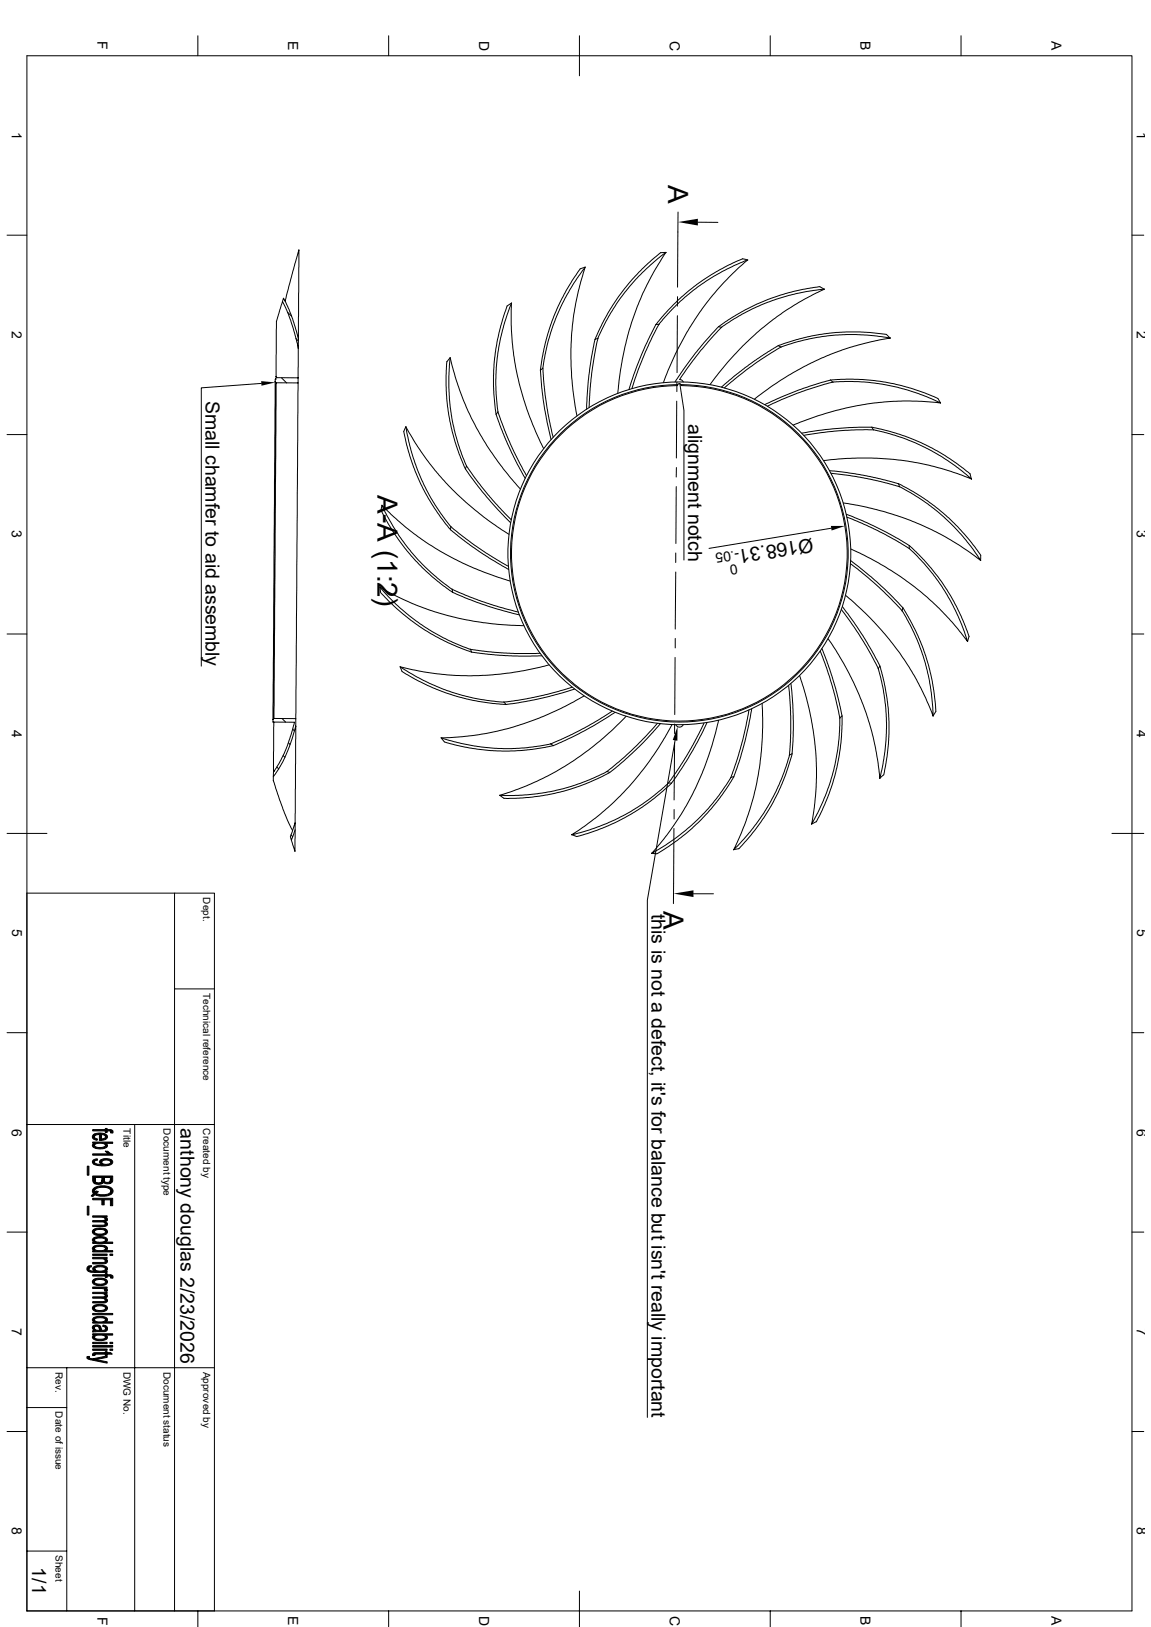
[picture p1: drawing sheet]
<svg xmlns="http://www.w3.org/2000/svg" width="297mm" height="420mm" viewBox="0 0 297 420" stroke-linecap="round" stroke-linejoin="round" font-family="sans-serif">
<g fill="none" stroke="#000" stroke-width=".26">
<path d="M6.9 14.4h285.2v401.4h-285.2zM51.1 9.2v5.2M100.3 9.2v5.2M149.5 9.2v10.4M198.8 9.2v5.2M248 9.2v5.2M175 54.7l-.2 19.4M180.1 57.4h5.2M1.8 60.7h5.1M72.9 77.8l2.1 4.9 2 7.2M72.9 77.8l-.5 1.5a14.8 14.8 0 0 0-1.1 7.6l-.1 10.3M72.9 77.8l.3-.8 2 4.4 1.8 6.1"/>
<path d="M73.6 77.7l3.5-13.2-.1 23M132 78.2l-2.4 7.2-1.3 6.9-.4 7.1 .6 6.9M132 78.2l-.6 .4a2.99 2.99 0 0 0-1.1 2l-1.9 6.9-.9 6.7-.2 5.5 .7 7.2M132 78.2l-.1 5.7 .2 2.9a76.1 76.1 0 0 0 8.2 29M151 69l-1.3 .4-.6 .9-3 4.6-2.1 4.2-2.2 5.6-1 3.5-.8 3.9a20.6 20.6 0 0 0-.1 8.5l.6 5.1 1.7 7.8M151 69l-4.1 6-1.9 3.5-1.7 3.8-1.9 5.8-1.3 6.9M151 69l-1.7 6-.8 3.6-.6 3.7-.5 4.8-.1 5.5 .2 4.3 .3 3.7 1.1 6.7M171.8 65.2h-.6a2.42 2.42 0 0 0-1.9 1l-4.4 4-2.7 3-2.6 3.4-2.8 4.3-3.3 6.7M171.9 65.2l-4.1 3.3-3.7 3.6-4.1 5-3.4 5.4a27.2 27.2 0 0 0-3.6 11.5l-.6 5.3-.4 5.9M171.9 65.2l-3.8 6.2a74.9 74.9 0 0 0-8.7 30.1M174.8 76.6v2.4M191.6 66.8l1.3 .3"/>
<path d="M191.6 66.8l-6.1 3-5.7 3.6-5 4.3-3.4 3.4-2.2 2.7M212.7 74.7l-.6-.4a2.55 2.55 0 0 0-2.1-.1l-6.5 1.4-5.3 1.7-5.9 2.7-3.3 1.9-3.6 2.4M292.1 60.7h3M67.4 99l-15.5 1.1v71.9M71 98.6l-.6 87.1M71 98.6l.3 .2M71.2 97.2l.3 .3h5.4M71.2 97.2l-.2 1.4M71.3 98.8l-.6 86.7M71.3 98.8h5.6M72.6 97.5l1.4 1.3M74.2 80.6l1.1 1.1"/>
<path d="M76.4 87.4l.6 .6M76.9 97.5l-.6 90M77 89.9l-.1 7.6M77 87.5v2.4M115.3 93.3l-.2 6.3 .7 7.4 1.6 7.1 1.1 3.1 1.6 3.8M116.2 92.3l-.4 4.8v3.1l.2 3 .6 4.7 1.7 7 2.1 5.4M116.2 92.3l-.9 1.1M116.2 92.3l2.3 8.2a75.9 75.9 0 0 0 15.8 25.7M140.1 95l-.7 .5M140.1 95l.3 4.4 .8 6.1 1.5 7.4M153.5 87.6l-.8 4.4-.8 5.1-.5 8.5M154.3 87.3l-.8 .3"/>
<path d="M169.2 83.8l-3.8 8.1-3.1 8.6M170.1 83.7l-.9 .1M171.2 98.8l3.1-7.5 4.3-7.6a68.9 68.9 0 0 1 14.4-16.6l-6.6 3-4.1 2.4-5.6 4.3-4.2 4.1a19.5 19.5 0 0 0-4.7 7.3l-3.1 7.3-1.6 4.8M174.7 98.6v2.5M174.8 81.5l-.1 14.7M175.3 99.1l-.4 .2M175.3 99h.1M175.3 99.1l.4 .2M175.3 98l.6 .1 .4 .5M175.4 98l3.5-5 2.8-3.5a25.2 25.2 0 0 1 9-7.9l3.7-2 5.8-2.3 5.2-1.5 7.3-1.2-3.4 1.8a73.5 73.5 0 0 0-26.1 22.9M175.4 99.1l1.1 6.9v38.6M185.4 84.3l.8 .2"/>
<path d="M185.4 84.3l-5.9 6.8-5.3 7.5M200.8 89.2l.7 .4M200.8 89.2l-7.6 5-7 5.7M201.5 89.6l3.6-1.2 3.6-.9 7-1h7.9l6.1 .7-4.7 1-7.7 2.1-5.2 2.1-6.5 3.3a84.5 84.5 0 0 0-10.9 7.3M201.5 89.6l-5.2 3.2-2.8 2-6.6 5.3M214.3 98.1l.6 .5M215 98.6l6.4-.1 7 .8 3.3 .7 4.3 1.3 3 1.1 3.7 1.6M215 98.6l-9.2 2.9-7.8 3.4M228.8 86.3l-6.8-.6-6.1 .1-3.1 .3-4.4 .9-7.6 2.2M228.8 86.4l.9 .9M1.8 112.2h5.1M104.7 110.2l1.3 6 1.1 3.4 1.8 4.4 3.3 6.3 4.1 5.6"/>
<path d="M104.7 110.2a3.3 3.3 0 0 0-.1 3.1l1.7 6.2 2.3 5.6 3.5 6 4.1 5.6M104.7 110.2l3 5 4.6 6.3 4.5 4.9 3.9 3.7a80.6 80.6 0 0 0 10.6 7.8M128 106.9l3 7.7 2.4 5.1 2.1 3.7M128.5 106.3l3.2 8.2 4.1 8.3M128.5 106.3l-.5 .6M144.7 111.9a43.4 43.4 0 0 1 30.2-12.6l-.1 .1a43.6 43.6 0 0 0-42.5 48.9 43.3 43.3 0 0 0 46.5 37.7 43.3 43.3 0 0 0 39.8-44.8 43.3 43.3 0 0 0-42.8-41.8l-.1-.1a43.6 43.6 0 0 1 41.6 55.1 43.6 43.6 0 0 1-64 26 43.6 43.6 0 0 1-8.6-68.5zM174.6 103.5l-.1 14.7M225 110.3l.4 .7M225 110.3l7.1 1.8 5.6 2.2 6.2 3.3 3 2.1 3.5 2.6M225 110.3l-5.7 .1-4.5 .3-7.9 1.1M225.4 111l3.3 .7 4 1.2 3.6 1.4 3.1 1.6 5.2 3.1 2.7 1.8 3.4 2.9-6.4-2.3a76.3 76.3 0 0 0-31.7-2.5M225.4 111h-4.5l-5.6 .3-7.9 1.1"/>
<path d="M242.7 104a3.3 3.3 0 0 0-2.5-1.9l-5.2-1.9-6.6-1.6-5.9-.6-4.7-.1a19.3 19.3 0 0 0-8.3 1.6l-7 2.6-5.1 2.3M242.7 104l-5-.4-4.7-.1-4.8 .3-4.4 .5-7.9 1.6-4.8 1.4-6.4 2.4M292.1 112.2h3M98.6 130.4l1.2 2.6 2.4 4 3.9 5.5 5 5.2 2.5 2.1 3.1 2.3M98.6 130.4a3.1 3.1 0 0 0 .6 3l3.6 5.8 4.5 5.6 4.4 4.2 5.1 3.9M98.6 130.4l5.4 5.1a75.7 75.7 0 0 0 27.6 14.5M116.2 136.7l7.3 5.5 7.7 4.8M116.3 135.9l-.1 .8M116.3 135.9l6.3 4.9 2.7 1.9 5.9 3.5M120.1 121l4.4 6 4.1 4.7 3.1 3.2M120.4 120.3l3 4.2 3 3.8 5.5 5.9M120.4 120.3l-.3 .7"/>
<path d="M174.5 125.6l-.1 14.7M174.5 120.7v2.4M214.1 121.5l7.8 1 8.1 1.8a24.8 24.8 0 0 1 6.7 3.3l4.4 3 3.7 3.1 3.9 4 3.7 4.7a2.37 2.37 0 0 1 .6 2.3M214.5 122.2l7.5 1 8 1.8a25.6 25.6 0 0 1 8.7 4.6l3.3 2.5 4.3 4 4.1 4.8 2.7 3.8-3.2-2.4-4.5-2.9-4.9-2.6-4.4-2-8.2-2.8-5.4-1.3-4.9-.9M214.5 136.4l-31.5 5.2M218.4 132.8l6.8 2.8 4.6 2.4 4.9 2.8M218.6 133.5l7.8 3.4 6.4 3.6a15.6 15.6 0 0 1 4.9 4.2l3.6 4.2 3.7 5.7 2.9 5.9 1.8 5.1M231.9 124.9l.2 .7M250.3 122.3l.4 1.4M98 151.6l5.1 5.2 5.4 4.3 6 3.6 6.8 2.9M98 151.6l.2 1.3M98 151.6l3.5 1.9 4.9 2.3 4.6 1.7 4.6 1.4 4.2 1 4.9 .8 3.7 .5 6.8 .3"/>
<path d="M98.2 153l4.1 4.1 5.8 4.5 5.8 3.5 5.8 2.5a24.6 24.6 0 0 0 7.4 1.4l6.8 .4 5.9-.1M116.7 152.1l.1 .8M116.7 152.1l7.5 3.1 4.4 1.4 5.1 1.4M116.8 152.9l4.1 1.8 4.9 1.7 8.2 2.3M174.4 142.7v2.5M174.4 147.7l-.2 14.7M217.1 157.4l4.6 6.4 3.2 5.4 1.8 3.4M217.4 156.6l3.7 5.1 3 4.8a26.9 26.9 0 0 1 4.5 12.4l.6 4.2 .2 6.4-.5 5.9-.9 4.6M219.5 145.5l4.4 3.6 3.4 3a50.3 50.3 0 0 1 6 6.5l3.3 6.4 2.2 6.3 1.4 6.7 .6 6.8-2.2-5.1a75.7 75.7 0 0 0-20.4-26M219.5 144.7l6.8 5.5 5.4 5.3a29.8 29.8 0 0 1 4.6 7.5l2 4.6 1.6 5.1 1.1 5.5 .5 5.5M219.6 141.7l7.1 3.6 4.8 3 2.5 1.7a67.4 67.4 0 0 1 15.7 15.6M233 156.9l-.3 .8"/>
<path d="M234.6 140.8l.1 .8M234.7 140.8l2.8 2.8 2.7 2.9 2.7 3.6 2.5 3.9 2.7 5.2 1.5 3.6 .5 1.5-.4 1.3M1.8 163.7h5.1M103.3 172.1l.5 1.3 1 .6 3.3 1.9 4.5 2 4.4 1.6 3.4 .9 6.3 1.1a21.1 21.1 0 0 0 9.4-.5l5.6-1.2 6.6-1.9M103.3 172.1l6 3.5 5.1 2.3 5 1.6 4.9 1.1a28.6 28.6 0 0 0 12.4-.4l4.7-1 6.2-1.8M121.3 167.6l8.7 1 9.4 .1M121.4 167.6l.3 .7M141.7 171.6l-6.6 1.5-3.7 .6-6.1 .6-5 .1a71.1 71.1 0 0 1-17-2.3M150.7 179.7l-6 3.2-7.3 3.1a68.4 68.4 0 0 1-23.6 4.5M174.2 169.7l-.1 14.7M174.2 164.8v2.5M203.5 177l.5 7.8-.1 7.7a15 15 0 0 1-1.4 6.2l-2.3 5.6-3.1 5.5-3.6 5-4.2 4.6 2.6-5.8a74.5 74.5 0 0 0 4.8-32"/>
<path d="M204.1 176.5l.5 5.6 .1 5.7a26.8 26.8 0 0 1-1 9.3l-2.3 6.1-2.9 5.6-3.7 5.5-4.2 4.8M206.3 174.4l1.5 4.8 1.2 4.8 .8 4.3 .7 5.5 .2 4.4-.1 4.9-.5 5.3-.7 4.3M211.7 168.1l1.6 4.2 1.5 4.9 1.9 8.2M212.1 167.5l2.6 7 1.2 4.2 1.4 6.1M213.7 164.9l2.1 3.1 3.4 5.9 2.6 5.7 1.8 4.6a72 72 0 0 1 3.4 16.7M226.7 172.6l1.5 7 .6 7-.5 7.4-1.3 6.9M227 172l-.4 .6M292.1 163.7h3M70.4 185.7v.7h5.6l-1.8 6-.9 2.1-1.8 3.4a3.9 3.9 0 0 0-.8 3.9l2.3 7 2.5 5.6M70.7 186.4v12.7M70.7 185.5h5.6M70.7 185.5l-.3 .2"/>
<path d="M71.5 198l.4 .5M72.8 185.5l.9 .9M73.1 195l.4 .5M74.4 191.7l.4 .5M75.5 188.2l.5 .5M76.3 187.5l-.1 24.8M76.3 187.5l-1.6 5.1-1.3 3.2-1.1 2-1.8 2.7M113.8 190.5l6 1.6 4.4 .7 3.5 .4 4.4 .1 3.1-.2 6.9-1.1M130 181.2l.6 .6M142.1 192l.6 .4M156.6 199.1l.7 .3M157.3 199.4l-6.2 3-5.7 1.9-4.2 .9-3.7 .5-6.7 .4a1.88 1.88 0 0 1-1.9-.8"/>
<path d="M158 183.6l-7.2 4.3-4.9 2.5-3.8 1.6M158.7 183.9l-5.3 3.3-4.5 2.5a37.6 37.6 0 0 1-7.3 3l-7.4 1.1h-5.9l-7.1-.7-5.8-1.3a1.91 1.91 0 0 1-1.6-1.3M161.5 184.9l-3.5 3.5-3.2 2.9-7 5.2a70.5 70.5 0 0 1-18.9 8.8l6.9-.1 7.3-1.1 6.6-1.9 6.9-3M169.6 186.7l-6.6 7-6.4 5.5M170.4 186.8l-5.6 6-4 3.8-3.5 2.8M173.4 187.1l-3.4 5.8-4.3 6a69.7 69.7 0 0 1-18.2 16.6M174.1 186.9v2.5M174.1 191.8l-.2 14.7M174.2 191.1l-7.2 41.3v133.5M176.3 187.1a1.08 1.08 0 0 1-.9 .6 1.08 1.08 0 0 1-1-.6M181.7 186.6l-2.8 5.6-1.7 3-4.7 6.9M182.5 186.5l-2.6 5.1-2.8 5a30.9 30.9 0 0 1-5.1 6.8l-4.6 3.8-6.2 3.9-5.8 2.7-5.5 1.8a2.53 2.53 0 0 1-2.4-.1"/>
<path d="M193.3 183.3l-1.7 7.8-1.2 4.3a26.3 26.3 0 0 1-6.1 11.4l-2.6 3-4.7 4.5-5 3.7-3.9 2.3 3.3-3.8 3.1-4.3a74.8 74.8 0 0 0 10.9-26.3M194 183l-1.8 8.4-1.4 4.9-1.4 4.2M204.4 194.6l-.7 .3M216.7 185.4l-.4 7-1.2 6.4-2.1 6.6-2 4.5-1.6 2.8M217.3 184.8l-.6 .6M217.3 184.8l-.3 7-1.1 6.4-2 6.8-2.7 6.1a2.38 2.38 0 0 1-1.8 1.6M241.5 183.7l-.8 1.1M1.8 215.1h10.3M75.1 215.5l.4 .5M76.2 212.3v1.9l-1 2.7a1.49 1.49 0 0 1 .1-1.8zM76.2 214.2l-.1 5.6-.9-2.9M172.5 202.1h.8"/>
<path d="M172.5 202.1l-5.1 4.3-3 2-3.4 2-6.3 2.9-2.5 .9-4.7 1.3M173.9 213.9l-.1 19.4M173.9 209v2.4M189.3 200.5l-.7 .2M189.4 200.5l-4 6-4.3 5-2.4 2.2-3 2.5-5.2 3.6a2.37 2.37 0 0 1-2.4 .5M190.6 219.1l-1.3 .2M228 200l-1 .9M286.9 215.1h8.2M6.9 230.5h48.4v185.3M45 230.5v185.3M178.9 230.7h5.2M45 255.3h10.3"/>
<path d="M1.8 266.6h5.1M292.1 266.6h3M6.9 290.3h48.4M34.8 290.3v125.5M1.8 318.1h5.1M292.1 318.1h3M6.9 353.1h48.4M17.2 353.1v62.7M1.8 369.5h5.1M6.9 363.3h10.3M292.1 369.5h3M6.9 400.4h10.3"/>
<path d="M51.1 415.8v4.1M100.3 415.8v4.1M149.5 410.7v9.2M198.8 415.8v4.1M248 415.8v4.1"/>
<circle cx="175.3" cy="142.8" r="44.2"/>
</g>
<g fill="#000" stroke="#000" stroke-width=".26">
<path d="M24.3 295.1l.1 .6z" fill-rule="evenodd"/>
<path d="M24 293l.3-.3 .1 .9 .7 .4v.3a.92 .92 0 0 1-1-.3 .92 .92 0 0 1-.1-1z" fill-rule="evenodd"/>
<path d="M24 299.5l1-.4 .2 .4-.7 .2-.2 .9a.68 .68 0 0 1-.3-1.1z" fill-rule="evenodd"/>
<path d="M24.3 292.7l1.1-.2 1.5 .1 .3 .2v.7l-.3-.5-.7-.1-.1 1.5h-.4v-1.5l-1 .1-.3 .5z" fill-rule="evenodd"/>
<path d="M26.2 292.9v1.1h.1l.8-.3 .1-.9a.77 .77 0 0 1 .5 .9 .77 .77 0 0 1-.9 .6l-.7 .1z" fill-rule="evenodd"/>
<path d="M24 295.3l.3-.2 .1 .6a2.11 2.11 0 0 0 2.5 .3l.3-.3v-.6a.64 .64 0 0 1 .5 .8 .64 .64 0 0 1-.7 .5l-1.3 .2a1.66 1.66 0 0 1-1.9-1z" fill-rule="evenodd"/>
<path d="M27.2 297.2h.6l.2 .2-.1 .5z" fill-rule="evenodd"/>
<path d="M23.9 291.6h3.3v-.3h.4v.3h1v.6l-.4-.3h-.6v.5h-.4v-.5h-3.3z" fill-rule="evenodd"/>
<path d="M26.1 299.3l.9-.2 1.2 .1 .4 .1v.7a1.44 1.44 0 0 0-2.4 0z" fill-rule="evenodd"/>
<path d="M23.9 294.8h5.2v.3h-1.9v.6a2.28 2.28 0 0 0-2.8-.2v-.4h-.5z" fill-rule="evenodd"/>
<path d="M23.9 297.9h4l.1-.5 1.1 .6v.2h-5.2z" fill-rule="evenodd"/>
<path d="M24.3 299.9a2.03 2.03 0 0 0 2.1 .7v-.3a1.77 1.77 0 0 0 2.2-.3v-.7a.75 .75 0 0 1 .5 .9 .75 .75 0 0 1-.9 .6l-1 .1h-2l-.9-.3z" fill-rule="evenodd"/>
<path d="M28.6 291.6l.5 .2v.7l-.6-.1z" fill-rule="evenodd"/>
<path d="M22.5 301h.4v2.4h-.4z" fill-rule="evenodd"/>
<path d="M22.5 311.4h.4v2.2h-.4z" fill-rule="evenodd"/>
<path d="M24 308.3l.2-.2-.2 .8-.5-.2z" fill-rule="evenodd"/>
<path d="M24.8 307.5l.6 .1-.6 .5z" fill-rule="evenodd"/>
<path d="M24.6 304v.7a.89 .89 0 0 0 .8 .7 .89 .89 0 0 0 .9-.8l-.1 1h-1.6z" fill-rule="evenodd"/>
<path d="M25.8 299.6l.3-.3 .3 1.3-.7-.4z" fill-rule="evenodd"/>
<path d="M23.9 315.1h2.5l.7-.2 .1 1-.4-.4-2.9-.1z" fill-rule="evenodd"/>
<path d="M24.3 317.3l.8-.3 1.6 .1 .5 .1v.8a2.04 2.04 0 0 0-2.6-.4l-.2 .4z" fill-rule="evenodd"/>
<path d="M27.1 314.2l.1 .5z" fill-rule="evenodd"/>
<path d="M23.9 313.9h3.7v.3h-.5v.3l-.8-.3h-2.4z" fill-rule="evenodd"/>
<path d="M27.3 314.2a.58 .58 0 0 1 .4 .7 .58 .58 0 0 1-.6 .4z" fill-rule="evenodd"/>
<path d="M23.9 316.3l3.1-.1 .2-.8a.62 .62 0 0 1 .5 .8 .62 .62 0 0 1-.8 .4h-3z" fill-rule="evenodd"/>
<path d="M24 317.5l.3-.2 .1 .7a2 2 0 0 0 2.6 .3l.2-.2v-.9a.81 .81 0 0 1 .5 1 .81 .81 0 0 1-.9 .6l-.9 .1a1.6 1.6 0 0 1-2.1-1z" fill-rule="evenodd"/>
<path d="M26.9 304v.6a.8 .8 0 0 0 .8 .6 .8 .8 0 0 0 .8-.7v1h-1.3l-.4-.1z" fill-rule="evenodd"/>
<path d="M24.4 307.5l.2 .3 .2-.3 .1 .6 1.6 .3a1.69 1.69 0 0 0 2.1-.9v.9l-1.5 .4h-1.3l-1.4-.4z" fill-rule="evenodd"/>
<path d="M23.9 303.6h5.2v1.2l-.6 .7v-1.5h-1.6l-.1 1.4-.1-.2-.4 .3v-1.5h-1.7l-.1 1.6-.5-.5z" fill-rule="evenodd"/>
<path d="M23.9 309.3h5.2v1.9h-.6v-1.5h-1.6v1.3h-.6v-1.3h-2.4z" fill-rule="evenodd"/>
<path d="M24.1 306.8l1.3-.6h2.2a1.36 1.36 0 0 1 1.5 1.6l-.5 .6v-.9a1.53 1.53 0 0 0-1.9-1h-.5a1.53 1.53 0 0 0-1.8 1v.9l-.2 .3v-.6a.88 .88 0 0 1-.1-1.3z" fill-rule="evenodd"/>
<path d="M22.9 326.8l.7-.1-.1 .4-.4 .1-.2 .3z" fill-rule="evenodd"/>
<path d="M23.9 339h5.2v.4h-5.2z" fill-rule="evenodd"/>
<path d="M24.1 319.6l.2-.2 .1 1.3a.58 .58 0 0 1-.5-.4 .58 .58 0 0 1 .2-.7z" fill-rule="evenodd"/>
<path d="M24.1 321.8l.2-.2 .1 1.2-.6-.4z" fill-rule="evenodd"/>
<path d="M22.6 327.1l.3-.3v.7a1.09 1.09 0 0 0 1.5 .6v.4a1.69 1.69 0 0 1-2-.9z" fill-rule="evenodd"/>
<path d="M24.3 330.2l1-.3 1.5 .1 .4 .2v.7a2.12 2.12 0 0 0-2.7-.3l-.1 .3z" fill-rule="evenodd"/>
<path d="M23.9 334.8l3.2-.2 .1 1-.1-.3-.5-.1-2.7-.1z" fill-rule="evenodd"/>
<path d="M24.3 337l1.1-.3 1.5 .1 .3 .2v.7a1.77 1.77 0 0 0-2.1-.6l-.5 .3-.2 .3z" fill-rule="evenodd"/>
<path d="M27.2 327.6v.5z" fill-rule="evenodd"/>
<path d="M27.1 324.9l.1 .6z" fill-rule="evenodd"/>
<path d="M27.1 333.9l.1 .5z" fill-rule="evenodd"/>
<path d="M23.9 324.6h3.7v.3h-.5v.3l-.6-.2h-2.6z" fill-rule="evenodd"/>
<path d="M24.5 327.6a1.98 1.98 0 0 0 2.3 .4l.4-.4v.5h.4v.4h-3.2z" fill-rule="evenodd"/>
<path d="M23.9 332.2h3.7v.4h-.5v.4l-.7-.4h-2.5z" fill-rule="evenodd"/>
<path d="M23.9 333.6h3.7v.3h-.5v.3l-.7-.3h-2.5z" fill-rule="evenodd"/>
<path d="M23.9 323.7h3.7v.4h-3.7z" fill-rule="evenodd"/>
<path d="M24.3 319.4l1.8-.2a1.37 1.37 0 0 1 1.6 1l-.5 .4v-.5a2.3 2.3 0 0 0-2.5-.4l-.3 .4z" fill-rule="evenodd"/>
<path d="M24.3 321.6l1.8-.2a1.31 1.31 0 0 1 1.6 .9l-.5 .5v-.5a2.3 2.3 0 0 0-2.5-.4l-.3 .4z" fill-rule="evenodd"/>
<path d="M23.9 325.9h2.9l.4-.3 .1-.6a.69 .69 0 0 1 .4 .9 .69 .69 0 0 1-.9 .3l-2.9 .1z" fill-rule="evenodd"/>
<path d="M24.1 327.1l1-.4 1-.1a1.43 1.43 0 0 1 1.6 1l-.5 .5v-.5a1.95 1.95 0 0 0-2.3-.5l-.4 .4-.1 1v-.4l-.5-.5z" fill-rule="evenodd"/>
<path d="M24.1 330.4l.2-.2 .1 .7a1.7 1.7 0 0 0 2.1 .5l.7-.3v-.9a.83 .83 0 0 1 .5 1 .83 .83 0 0 1-1 .6l-.5 .1a2.06 2.06 0 0 1-2.4-.9z" fill-rule="evenodd"/>
<path d="M27.1 332.6l.6 .3-.1 .5-.6-.2z" fill-rule="evenodd"/>
<path d="M27.3 333.9a.58 .58 0 0 1 .4 .7 .58 .58 0 0 1-.6 .5z" fill-rule="evenodd"/>
<path d="M23.9 336h2.9l.4-.3v-.6a.64 .64 0 0 1 .5 .8 .64 .64 0 0 1-.8 .4h-3z" fill-rule="evenodd"/>
<path d="M24 337.2l.3-.2 .1 .7a2.12 2.12 0 0 0 2.7 .2l.1-.9a.83 .83 0 0 1 .5 1 .83 .83 0 0 1-1 .5l-.5 .1a1.92 1.92 0 0 1-2.4-.9z" fill-rule="evenodd"/>
<path d="M23.9 329.1h3.3v-.3h.4v.3h1v.6l-.4-.3h-.6v.4h-.4v-.4h-3.3z" fill-rule="evenodd"/>
<path d="M28.4 323.7h.7v.4h-.7z" fill-rule="evenodd"/>
<path d="M23.9 320.7h.5v-.4a2.24 2.24 0 0 0 2.8-.2v.5h1.9v.4h-5.2z" fill-rule="evenodd"/>
<path d="M23.9 322.8h.5v-.3a2.5 2.5 0 0 0 2.8-.1v.4h1.9v.4h-5.2z" fill-rule="evenodd"/>
<path d="M28.6 329.1l.5 .2v.6h-.6z" fill-rule="evenodd"/>
<path d="M22.5 350.2l.6-.1-.1 .8-.5-.3z" fill-rule="evenodd"/>
<path d="M23.9 347.3h5.2v.4h-5.2z" fill-rule="evenodd"/>
<path d="M24.3 342.8l.1 .7z" fill-rule="evenodd"/>
<path d="M24.1 340.2l.2-.1 .1 1.1-.6-.5z" fill-rule="evenodd"/>
<path d="M24.3 344.7l.1 .4z" fill-rule="evenodd"/>
<path d="M24.1 349.3l.4-.1v.7h-.6z" fill-rule="evenodd"/>
<path d="M23.9 342.3a1.65 1.65 0 0 1 2 0l-.1 1.1a.96 .96 0 0 0-1.1-1l-.4 .2v.8l-.4-.5z" fill-rule="evenodd"/>
<path d="M26.6 342.1l.6 .1v.7l-.1-.3-.6-.2z" fill-rule="evenodd"/>
<path d="M23.9 350.8l3.7-.8v.4l-2.8 .5z" fill-rule="evenodd"/>
<path d="M23 350.4l.4 .3 4.2 .8v.4l-4.5-1z" fill-rule="evenodd"/>
<path d="M23.9 346.5h3.7v.3h-3.7z" fill-rule="evenodd"/>
<path d="M23.9 348.2h3.7v.4h-3.7z" fill-rule="evenodd"/>
<path d="M24.3 340.1l1.9-.3a1.1 1.1 0 0 1 1.5 1.1l-.5 .3v-.5a2.02 2.02 0 0 0-2.3-.5l-.5 .5z" fill-rule="evenodd"/>
<path d="M24.4 343l.5 .4h.9l.1-1.1 .1 .2a.72 .72 0 0 0 .3 .8 .72 .72 0 0 0 .8 0l.1-1.1a.84 .84 0 0 1 .5 1.1 .84 .84 0 0 1-1.2 .4l-2.6 .2v-.4h.5z" fill-rule="evenodd"/>
<path d="M24.1 344.8l.2-.1 .1 .4a1.85 1.85 0 0 0 2.1 .6l.6-.3 .1-.8a.68 .68 0 0 1 .5 .9 .68 .68 0 0 1-.8 .4l-1.2 .2a1.44 1.44 0 0 1-1.8-1.1z" fill-rule="evenodd"/>
<path d="M24.5 349.2h2.7v-.3h.4v.3h1l.4 .3h-1.4v.4h-.4v-.4h-2.6l-.1 .2z" fill-rule="evenodd"/>
<path d="M28.4 346.5h.7v.3h-.7z" fill-rule="evenodd"/>
<path d="M28.4 348.2h.7v.4h-.7z" fill-rule="evenodd"/>
<path d="M23.9 341.2h.5v-.3a2.5 2.5 0 0 0 2.8-.1v.4h1.9v.3h-5.2z" fill-rule="evenodd"/>
<path d="M23.9 344.3h5.2v.3h-1.9v.6a2.2 2.2 0 0 0-2.6-.4l-.2 .2v-.4h-.5z" fill-rule="evenodd"/>
</g>
<path d="M175 57.3l5.1-.8v1.7zM67.4 98.4l3.6 .3-3.5 .9zM214.4 135.8h3.7l-3.5 1.1zM174.8 187.5v3.7l-1.2-.2zM173.8 230.7l5.1-.9v1.8z" fill="#000"/>
<g font-size="7.2">
<text x="172.4" y="47.9" transform="rotate(90 172.4 47.9)">A</text>
<text x="97.5" y="127.9" transform="rotate(90 97.5 127.9)">A-A (1:2)</text>
<text x="171.2" y="235.3" transform="rotate(90 171.2 235.3)">A</text>
</g>
<g font-size="5">
<text x="53" y="103.5" transform="rotate(90 53 103.5)">Small chamfer to aid assembly</text>
<text x="177.5" y="109.4" transform="rotate(90 177.5 109.4)">alignment notch</text>
<text x="209.5" y="138.8" transform="rotate(171 209.5 138.8)">Ø168.31</text>
<text x="168.1" y="235.9" transform="rotate(90 168.1 235.9)">this is not a defect, it's for balance but isn't really important</text>
<text x="46.6" y="291.3" transform="rotate(90 46.6 291.3)">anthony douglas 2/23/2026</text>
<text x="8.3" y="404.6" transform="rotate(90 8.3 404.6)">1/1</text>
</g>
<g font-size="3.6">
<text x="25.1" y="10.7" transform="rotate(90 25.1 10.7)">F</text>
<text x="74.4" y="10.6" transform="rotate(90 74.4 10.6)">E</text>
<text x="123.6" y="10.5" transform="rotate(90 123.6 10.5)">D</text>
<text x="172.8" y="10.5" transform="rotate(90 172.8 10.5)">C</text>
<text x="222.1" y="10.6" transform="rotate(90 222.1 10.6)">B</text>
<text x="271.3" y="10.6" transform="rotate(90 271.3 10.6)">A</text>
<text x="3.1" y="34" transform="rotate(90 3.1 34)">1</text>
<text x="293.4" y="34" transform="rotate(90 293.4 34)">1</text>
<text x="3.1" y="85.4" transform="rotate(90 3.1 85.4)">2</text>
<text x="293.4" y="85.4" transform="rotate(90 293.4 85.4)">2</text>
<text x="3.1" y="136.9" transform="rotate(90 3.1 136.9)">3</text>
<text x="293.4" y="136.9" transform="rotate(90 293.4 136.9)">3</text>
<text x="190.6" y="141.9" transform="rotate(171 190.6 141.9)">-.05</text>
<text x="190.1" y="145.5" transform="rotate(171 190.1 145.5)">0</text>
<text x="3.1" y="188.4" transform="rotate(90 3.1 188.4)">4</text>
<text x="293.4" y="188.4" transform="rotate(90 293.4 188.4)">4</text>
<text x="3.1" y="239.9" transform="rotate(90 3.1 239.9)">5</text>
<text x="293.4" y="239.9" transform="rotate(90 293.4 239.9)">5</text>
<text x="3.1" y="291.3" transform="rotate(90 3.1 291.3)">6</text>
<text x="293.4" y="291.3" transform="rotate(90 293.4 291.3)">6</text>
<text x="3.1" y="342.8" transform="rotate(90 3.1 342.8)">7</text>
<text x="293.4" y="342.8" transform="rotate(90 293.4 342.8)">7</text>
<text x="3.1" y="394.3" transform="rotate(90 3.1 394.3)">8</text>
<text x="293.4" y="394.3" transform="rotate(90 293.4 394.3)">8</text>
<text x="25.1" y="417.3" transform="rotate(90 25.1 417.3)">F</text>
<text x="74.4" y="417.2" transform="rotate(90 74.4 417.2)">E</text>
<text x="123.6" y="417.1" transform="rotate(90 123.6 417.1)">D</text>
<text x="172.8" y="417.1" transform="rotate(90 172.8 417.1)">C</text>
<text x="222.1" y="417.2" transform="rotate(90 222.1 417.2)">B</text>
<text x="271.3" y="417.2" transform="rotate(90 271.3 417.2)">A</text>
</g>
<g font-size="2.6">
<text x="52.5" y="231.6" transform="rotate(90 52.5 231.6)">Dept.</text>
<text x="52.5" y="256.3" transform="rotate(90 52.5 256.3)">Technical reference</text>
<text x="31.9" y="291.3" transform="rotate(90 31.9 291.3)">Title</text>
<text x="42.2" y="291.3" transform="rotate(90 42.2 291.3)">Document type</text>
<text x="52.5" y="291.3" transform="rotate(90 52.5 291.3)">Created by</text>
<text x="14.4" y="354.1" transform="rotate(90 14.4 354.1)">Rev.</text>
<text x="31.9" y="354.1" transform="rotate(90 31.9 354.1)">DWG No.</text>
<text x="42.2" y="354.1" transform="rotate(90 42.2 354.1)">Document status</text>
<text x="52.5" y="354.1" transform="rotate(90 52.5 354.1)">Approved by</text>
<text x="14.4" y="364.4" transform="rotate(90 14.4 364.4)">Date of issue</text>
<text x="14.4" y="401.4" transform="rotate(90 14.4 401.4)">Sheet</text>
</g>
</svg>
